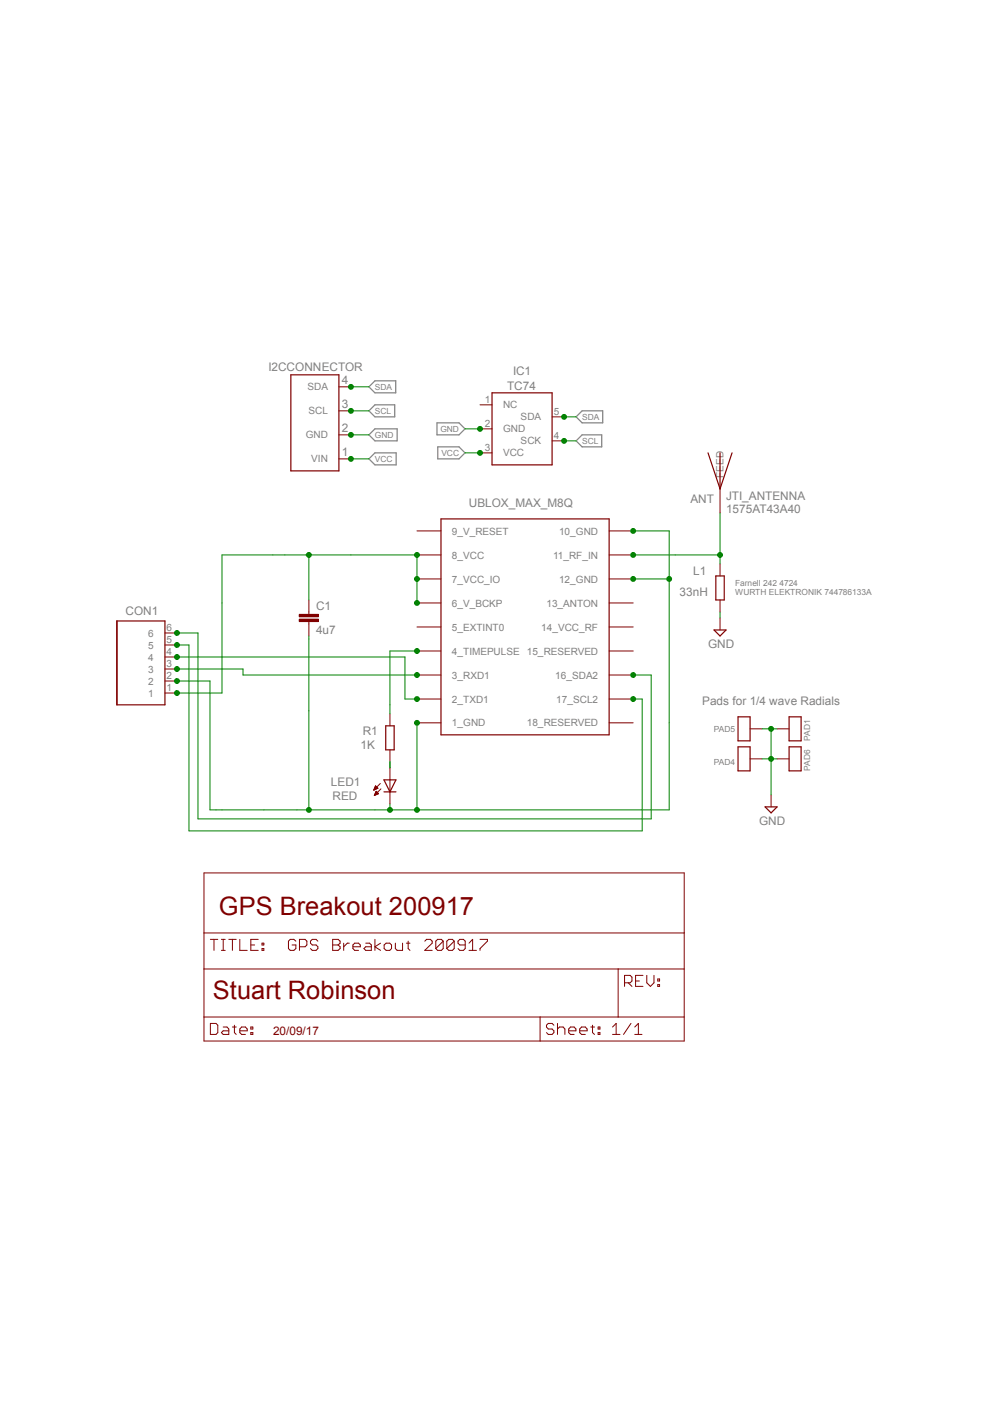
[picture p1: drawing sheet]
<svg xmlns="http://www.w3.org/2000/svg" width="210mm" height="297mm" viewBox="0 0 210 297" stroke-linecap="round" stroke-linejoin="round" font-family="sans-serif">
<path d="M78 97.1l1.3-1.3h4.5v2.5h-4.5zM78 86.9l1.3-1.3h4.2v2.6h-4.2zM78 81.8l1.3-1.2h4.4v2.5h-4.4zM78 92l1.3-1.3h4.7v2.6h-4.7zM92.4 89.5h4.7l1.2 1.2-1.2 1.3h-4.7zM92.6 94.5h4.5l1.2 1.3-1.2 1.3h-4.5zM121.8 93.3l1.3-1.3h4.2v2.5h-4.2zM121.8 88.2l1.3-1.3h4.4v2.6h-4.4z" fill="none" stroke="#808080" stroke-width=".25"/>
<g fill="none" stroke="#800000" stroke-width=".21">
<path d="M88.2 112.3h5.1M88.2 117.4h5.1M128.8 112.3h5.1M128.8 117.4h5.1M152.3 119.3v2.5M65.3 129.5v.5M65.3 131.5v.5M88.2 122.5h5.1M88.2 127.6h5.1M88.2 132.6h5.1M88.2 137.7h5.1M128.8 122.5h5.1"/>
<path d="M128.8 127.6h5.1M128.8 132.6h5.1M128.8 137.7h5.1M152.3 126.9v2.6M152.3 130.7v2.6M82.5 151v2.5M82.5 158.6v2.6M88.2 142.8h5.1M88.2 147.9h5.1M88.2 152.9h5.1M128.8 142.8h5.1M128.8 147.9h5.1"/>
<path d="M128.8 152.9h5.1M79.1 167.1h.1M79.1 167h.3M79.2 166.9h.4M79.2 166.8h.6M79.2 168.2h.1M79.2 166.7h.7M79.2 166.6h.6M79.2 168.1h.3M79.3 166.5h.4M79.3 168.1h.4M79.3 166.5h.3"/>
<path d="M79.3 168h.6M79.3 167.9h.7M79.4 166.4h.1M79.4 167.8h.5M79.4 166.2l.5 .6-.9 .3zM79.4 166.3h.1M79.4 167.7h.4M79.5 167.6h.3M79.5 167.5h.2M79.5 167.4l.6 .5-.9 .4zM79.5 167.4h.1M80.4 165.7l-1.4 1.4"/>
<path d="M80.6 166.9l-1.4 1.4M82.5 162.4v7.7"/>
</g>
<path d="M93.3 109.8h35.5v45.6h-35.5zM151 133.3h2.5l-1.2 1.2zM151.4 121.8h1.8v5.1h-1.8zM81.6 153.5h1.8v5.1h-1.8zM81.2 165h2.5l-1.2 2.5zM81.2 167.5h2.5" fill="none" stroke="#800000" stroke-width=".25"/>
<path d="M63.3 131h4.1v.5h-4.1z" fill-rule="evenodd" fill="#800000"/>
<path d="M63.3 131h4.1v.5h-4.1z" fill="none" stroke="#800000" stroke-width=".21"/>
<path d="M63.3 130h4.1v.5h-4.1z" fill-rule="evenodd" fill="#800000"/>
<g fill="none" stroke="#800000" stroke-width=".21">
<path d="M71.7 92h2.5M71.7 86.9h2.5M71.7 81.8h2.5M71.7 97.1h2.5M101.5 85.6h2.6M101.5 90.7h2.6M101.5 95.8h2.6M116.8 93.3h2.5M116.8 88.2h2.5M152.3 103.4v5.1M34.9 139h2.5M34.9 136.4h2.5"/>
<path d="M34.9 133.9h2.5M63.3 130h4.1v.5h-4.1zM65.3 126.9v2.6M65.3 132v2.5M34.9 146.6h2.5M34.9 144.1h2.5M34.9 141.5h2.5M158.6 154.2h2.6M164.3 154.2h2.6M158.6 160.5h2.6M163.1 168.1v2.6M164.3 160.5h2.6"/>
<path d="M43.1 184.7h101.6v35.5h-101.6zM43.1 197.4h101.6M44.5 198.7h1.6M45.3 198.7v2.3M46.8 198.7h.8M47.2 198.7v2.3M48.4 198.7h1.6M49.1 198.7v2.3M50.7 198.7v2.3h1.6M53 199.9h.8M54.6 198.7h-1.6v2.3h1.6M55.4 199.5h.4v.4h-.4z"/>
<path d="M62.6 199.1l-.5-.4h-.7l-.4 .4v1.6l.4 .3h.7l.5-.3v-.8h-.8M67.2 199.1l-.4-.4h-.8l-.3 .4v.4l.3 .4h.8l.4 .4v.4l-.4 .3h-.8l-.3-.3M70.4 198.7h1.1l.4 .4v.4l-.4 .4 .4 .4v.4l-.4 .3h-1.1zM70.4 199.9h1.1M72.7 199.5v1.5M73.9 199.5h-.5l-.7 .8M77.3 199.5h.8l.4 .4v1.1h-1.2l-.3-.3 .3-.4h1.2M79.3 198.7v2.3M80.5 199.5l-1.2 .8 1.2 .7M81.2 199.9l.5-.4h.7l.4 .4v.8l-.4 .3h-.7l-.5-.3zM83.6 199.5v1.2l.4 .3h1.1v-1.5M85.9 199.5h.8"/>
<path d="M86.3 199.1v1.6l.4 .3M89.8 199.1l.4-.4h.8l.4 .4v.4l-1.6 1.5h1.6M93.7 199.1l-.4-.4h-.8l-.3 .4v1.6M93.7 199.1v1.6l-.4 .3h-.8l-.3-.3M93.7 199.1l-1.5 1.6M96.1 199.1l-.4-.4h-.8l-.4 .4v1.6M96.1 199.1v1.6l-.4 .3h-.8l-.4-.3M96.1 199.1l-1.6 1.6M98.4 199.9h-1.2l-.3-.4v-.4l.3-.4h.8l.4 .4v1.6l-.4 .3h-.8l-.3-.3M99.2 199.5l.7-.8v2.3M101.5 198.7h1.6v.4l-1.6 1.6v.3M43.1 205h101.6"/>
<path d="M43.1 215.1h101.6M44.5 216.5h1.2l.4 .4v1.5l-.4 .4h-1.2zM46.8 201h.8M47.2 217.3h.8l.4 .4v1.1h-1.2l-.4-.4 .4-.3h1.2M49.1 217.3h.9M49.6 216.9v1.5l.4 .4M50.7 218.1h1.6v-.4l-.4-.4h-.8l-.4 .4v.7l.4 .4h.8M53 218.4h.5v.4h-.5zM53 217.3h.5v.4h-.5zM55.4 200.7h.4v.3h-.4zM63.3 200.3h1.2l.4-.4v-.8l-.4-.4h-1.2v2.3M74.6 200.3h1.6v-.4l-.4-.4h-.8l-.4 .4v.8l.4 .3h.8"/>
<path d="M99.2 201h1.6M114.2 215.1v5.1M117.1 216.9l-.3-.4h-.8l-.4 .4v.4l.4 .4h.8l.3 .4v.3l-.3 .4h-.8l-.4-.4M117.9 217.7l.4-.4h.8l.4 .4v1.1M117.9 216.5v2.3M120.3 218.1h1.5v-.4l-.4-.4h-.8l-.3 .4v.7l.3 .4h.8M122.6 218.1h1.6v-.4l-.4-.4h-.8l-.4 .4v.7l.4 .4h.8M124.9 217.3h.8M125.3 216.9v1.5l.4 .4M126.5 218.4h.4v.4h-.4zM126.5 217.3h.4v.4h-.4zM129.5 218.8h1.6"/>
<path d="M129.5 217.3l.8-.8v2.3M130.7 205v10.1M132.1 207.9h1.2l.3-.4v-.8l-.3-.4h-1.2v2.4M132.8 207.9l.8 .8M133.4 216.5l-1.5 2.3M134.2 218.8h1.6M134.2 217.3l.8-.8v2.3M134.4 207.5h.8M136 206.3h-1.6v2.4h1.6M136.8 206.3v1.6l.7 .8 .8-.8v-1.6M139.1 208.3h.4v.4h-.4zM139.1 207.1h.4v.4h-.4z"/>
</g>
<path d="M61.5 79.3h10.2v20.3h-10.2zM104.1 83.1h12.7v15.2h-12.7zM149.7 95.8l2.6 7.6M152.3 95.8v7.6M154.8 95.8l-2.5 7.6M24.7 131.4h10.2v17.7h-10.2zM156.1 158h2.5v5.1h-2.5zM156.1 151.6h2.5v5.1h-2.5zM166.9 158h2.5v5.1h-2.5zM166.9 151.6h2.5v5.1h-2.5zM161.8 170.7h2.5l-1.2 1.3z" fill="none" stroke="#800000" stroke-width=".25"/>
<circle cx="88.2" cy="137.7" r=".51" fill="#008000"/>
<g fill="none" stroke="#008000" stroke-width=".21">
<path d="M60.2 117.4h4.5M88.2 137.7h-5.7v13.3"/>
<circle cx="88.2" cy="137.7" r=".51"/>
</g>
<circle cx="88.2" cy="117.4" r=".51" fill="#008000"/>
<g fill="none" stroke="#008000" stroke-width=".21">
<path d="M64.7 117.4h23.5M65.3 117.4v9.5"/>
<circle cx="88.2" cy="117.4" r=".51"/>
</g>
<circle cx="65.3" cy="117.4" r=".51" fill="#008000"/>
<g fill="none" stroke="#008000" stroke-width=".21">
<path d="M60.2 117.4h-13.3v29.2h-9.5M88.2 117.4v5.1"/>
<circle cx="65.3" cy="117.4" r=".51"/>
</g>
<circle cx="88.2" cy="122.5" r=".51" fill="#008000"/>
<g fill="none" stroke="#008000" stroke-width=".21">
<path d="M88.2 122.5v5.1"/>
<circle cx="88.2" cy="122.5" r=".51"/>
</g>
<circle cx="88.2" cy="127.6" r=".51" fill="#008000"/>
<circle cx="88.2" cy="127.6" r=".51" fill="none" stroke="#008000" stroke-width=".21"/>
<circle cx="37.4" cy="146.6" r=".51" fill="#008000"/>
<g fill="none" stroke="#008000" stroke-width=".21">
<path d="M98.3 95.8h3.2"/>
<circle cx="37.4" cy="146.6" r=".51"/>
</g>
<circle cx="101.5" cy="95.8" r=".51" fill="#008000"/>
<g fill="none" stroke="#008000" stroke-width=".21">
<path d="M74.2 97.1h3.8"/>
<circle cx="101.5" cy="95.8" r=".51"/>
</g>
<circle cx="74.2" cy="97.1" r=".51" fill="#008000"/>
<g fill="none" stroke="#008000" stroke-width=".21">
<path d="M37.4 141.5h14v1.3h36.8"/>
<circle cx="74.2" cy="97.1" r=".51"/>
</g>
<circle cx="88.2" cy="142.8" r=".51" fill="#008000"/>
<circle cx="88.2" cy="142.8" r=".51" fill="none" stroke="#008000" stroke-width=".21"/>
<circle cx="37.4" cy="141.5" r=".51" fill="#008000"/>
<g fill="none" stroke="#008000" stroke-width=".21">
<path d="M37.4 139h48.2v8.9h2.6"/>
<circle cx="37.4" cy="141.5" r=".51"/>
</g>
<circle cx="88.2" cy="147.9" r=".51" fill="#008000"/>
<circle cx="88.2" cy="147.9" r=".51" fill="none" stroke="#008000" stroke-width=".21"/>
<circle cx="37.4" cy="139" r=".51" fill="#008000"/>
<g fill="none" stroke="#008000" stroke-width=".21">
<path d="M37.4 136.4h2.6v39.4h95.8v-27.9h-1.9"/>
<circle cx="37.4" cy="139" r=".51"/>
</g>
<circle cx="133.9" cy="147.9" r=".51" fill="#008000"/>
<circle cx="133.9" cy="147.9" r=".51" fill="none" stroke="#008000" stroke-width=".21"/>
<circle cx="37.4" cy="136.4" r=".51" fill="#008000"/>
<g fill="none" stroke="#008000" stroke-width=".21">
<path d="M119.3 93.3h2.5"/>
<circle cx="37.4" cy="136.4" r=".51"/>
</g>
<circle cx="119.3" cy="93.3" r=".51" fill="#008000"/>
<g fill="none" stroke="#008000" stroke-width=".21">
<path d="M74.2 86.9h3.8"/>
<circle cx="119.3" cy="93.3" r=".51"/>
</g>
<circle cx="74.2" cy="86.9" r=".51" fill="#008000"/>
<g fill="none" stroke="#008000" stroke-width=".21">
<path d="M37.4 133.9h4.5v39.3h95.8v-30.4h-3.8"/>
<circle cx="74.2" cy="86.9" r=".51"/>
</g>
<circle cx="133.9" cy="142.8" r=".51" fill="#008000"/>
<circle cx="133.9" cy="142.8" r=".51" fill="none" stroke="#008000" stroke-width=".21"/>
<circle cx="37.4" cy="133.9" r=".51" fill="#008000"/>
<g fill="none" stroke="#008000" stroke-width=".21">
<path d="M119.3 88.2h2.5"/>
<circle cx="37.4" cy="133.9" r=".51"/>
</g>
<circle cx="119.3" cy="88.2" r=".51" fill="#008000"/>
<g fill="none" stroke="#008000" stroke-width=".21">
<path d="M74.2 81.8h3.8"/>
<circle cx="119.3" cy="88.2" r=".51"/>
</g>
<circle cx="74.2" cy="81.8" r=".51" fill="#008000"/>
<g fill="none" stroke="#008000" stroke-width=".21">
<path d="M133.9 112.3h7.6v59h-76.2M133.9 122.5h7.6M88.2 152.9v18.4M82.5 161.2v1.2"/>
<circle cx="74.2" cy="81.8" r=".51"/>
</g>
<circle cx="88.2" cy="152.9" r=".51" fill="#008000"/>
<circle cx="88.2" cy="152.9" r=".51" fill="none" stroke="#008000" stroke-width=".21"/>
<circle cx="133.9" cy="112.3" r=".51" fill="#008000"/>
<circle cx="133.9" cy="112.3" r=".51" fill="none" stroke="#008000" stroke-width=".21"/>
<circle cx="133.9" cy="122.5" r=".51" fill="#008000"/>
<circle cx="133.9" cy="122.5" r=".51" fill="none" stroke="#008000" stroke-width=".21"/>
<circle cx="88.2" cy="171.3" r=".51" fill="#008000"/>
<g fill="none" stroke="#008000" stroke-width=".21">
<path d="M62.8 171.3h2.5"/>
<circle cx="88.2" cy="171.3" r=".51"/>
</g>
<circle cx="141.5" cy="122.5" r=".51" fill="#008000"/>
<g fill="none" stroke="#008000" stroke-width=".21">
<path d="M65.3 134.5v15.9M55.8 171.3h7"/>
<circle cx="141.5" cy="122.5" r=".51"/>
</g>
<circle cx="65.3" cy="171.3" r=".51" fill="#008000"/>
<g fill="none" stroke="#008000" stroke-width=".21">
<path d="M37.4 144.1h7v27.2h11.4M65.3 150.4v20.9M82.5 170.1v1.2"/>
<circle cx="65.3" cy="171.3" r=".51"/>
</g>
<circle cx="82.5" cy="171.3" r=".51" fill="#008000"/>
<circle cx="82.5" cy="171.3" r=".51" fill="none" stroke="#008000" stroke-width=".21"/>
<circle cx="37.4" cy="144.1" r=".51" fill="#008000"/>
<g fill="none" stroke="#008000" stroke-width=".21">
<path d="M152.3 129.5v1.2M161.2 160.5h3.1M163.1 160.5v7.6"/>
<circle cx="37.4" cy="144.1" r=".51"/>
</g>
<circle cx="163.1" cy="160.5" r=".51" fill="#008000"/>
<g fill="none" stroke="#008000" stroke-width=".21">
<path d="M161.2 154.2h3.1M163.1 154.2v6.3"/>
<circle cx="163.1" cy="160.5" r=".51"/>
</g>
<circle cx="163.1" cy="154.2" r=".51" fill="#008000"/>
<g fill="none" stroke="#008000" stroke-width=".21">
<path d="M98.3 90.7h3.2"/>
<circle cx="163.1" cy="154.2" r=".51"/>
</g>
<circle cx="101.5" cy="90.7" r=".51" fill="#008000"/>
<g fill="none" stroke="#008000" stroke-width=".21">
<path d="M74.2 92h3.8"/>
<circle cx="101.5" cy="90.7" r=".51"/>
</g>
<circle cx="74.2" cy="92" r=".51" fill="#008000"/>
<g fill="none" stroke="#008000" stroke-width=".21">
<path d="M133.9 117.4h8.9"/>
<circle cx="74.2" cy="92" r=".51"/>
</g>
<circle cx="133.9" cy="117.4" r=".51" fill="#008000"/>
<g fill="none" stroke="#008000" stroke-width=".21">
<path d="M142.8 117.4h9.5M152.3 108.5v10.8"/>
<circle cx="133.9" cy="117.4" r=".51"/>
</g>
<circle cx="152.3" cy="117.4" r=".51" fill="#008000"/>
<circle cx="152.3" cy="117.4" r=".51" fill="none" stroke="#008000" stroke-width=".21"/>
<g font-size="5.4" fill="#800000">
<text x="46.3" y="193.5">GPS Breakout 200917</text>
<text x="45" y="211.3">Stuart Robinson</text>
</g>
<g font-size="2.5" fill="#808080">
<text x="56.8" y="78.6">I2CCONNECTOR</text>
<text x="72.3" y="81.2">4</text>
<text x="107.2" y="82.5">TC74</text>
<text x="108.5" y="79.3">IC1</text>
<text x="72.3" y="86.3">3</text>
<text x="72.3" y="91.4">2</text>
<text x="72.3" y="96.4">1</text>
<text x="99.1" y="107.2">UBLOX_MAX_M8Q</text>
<text x="146" y="106.5">ANT</text>
<text x="153.5" y="105.8">JTI_ANTENNA</text>
<text x="153.5" y="108.5">1575AT43A40</text>
<text x="146.6" y="121.6">L1</text>
<text x="26.5" y="130">CON1</text>
<text x="66.8" y="129.1">C1</text>
<text x="143.7" y="126">33nH</text>
<text x="66.8" y="134.2">4u7</text>
<text x="149.7" y="137.1">GND</text>
<text x="148.5" y="149.1">Pads for 1/4 wave Radials</text>
<text x="76.7" y="155.6">R1</text>
<text x="76.2" y="158.4">1K</text>
<text x="70" y="166.4">LED1</text>
<text x="70.3" y="169.3">RED</text>
<text x="160.5" y="174.5">GND</text>
</g>
<text font-size="2.5" fill="#800000" x="57.7" y="218.9">20/09/17</text>
<g font-size="2.1" fill="#808080">
<text x="65" y="82.6">SDA</text>
<text x="65.2" y="87.7">SCL</text>
<text x="102.5" y="85.3">1</text>
<text x="106.4" y="86.4">NC</text>
<text x="110.1" y="88.9">SDA</text>
<text x="117.1" y="87.8">5</text>
<text x="64.6" y="92.8">GND</text>
<text x="102.5" y="90.4">2</text>
<text x="102.5" y="95.5">3</text>
<text x="106.4" y="91.5">GND</text>
<text x="110.1" y="94">SCK</text>
<text x="117.1" y="92.9">4</text>
<text x="65.8" y="97.8">VIN</text>
<text x="106.4" y="96.6">VCC</text>
<text x="153" y="101.1" transform="rotate(-90 153 101.1)">FEED</text>
<text x="95.6" y="113.1">9_V_RESET</text>
<text x="118.2" y="113.1">10_GND</text>
<text x="95.6" y="118.2">8_VCC</text>
<text x="117" y="118.2">11_RF_IN</text>
<text x="95.6" y="123.2">7_VCC_IO</text>
<text x="118.2" y="123.2">12_GND</text>
<text x="95.6" y="128.3">6_V_BCKP</text>
<text x="115.6" y="128.3">13_ANTON</text>
<text x="31.4" y="137.2">5</text>
<text x="31.4" y="134.7">6</text>
<text x="35.2" y="136.1">5</text>
<text x="35.2" y="133.5">6</text>
<text x="95.6" y="133.4">5_EXTINT0</text>
<text x="114.5" y="133.4">14_VCC_RF</text>
<text x="31.4" y="142.3">3</text>
<text x="31.4" y="139.7">4</text>
<text x="35.2" y="143.7">2</text>
<text x="35.2" y="141.1">3</text>
<text x="35.2" y="138.6">4</text>
<text x="95.6" y="138.5">4_TIMEPULSE</text>
<text x="95.6" y="143.6">3_RXD1</text>
<text x="111.4" y="138.5">15_RESERVED</text>
<text x="117.4" y="143.6">16_SDA2</text>
<text x="31.4" y="147.4">1</text>
<text x="31.4" y="144.8">2</text>
<text x="35.2" y="146.2">1</text>
<text x="95.6" y="148.6">2_TXD1</text>
<text x="117.6" y="148.6">17_SCL2</text>
<text x="95.6" y="153.7">1_GND</text>
<text x="111.4" y="153.7">18_RESERVED</text>
</g>
<g font-size="1.8" fill="#808080">
<text x="79.3" y="82.5">SDA</text>
<text x="79.3" y="87.5">SCL</text>
<text x="123.1" y="88.8">SDA</text>
<text x="79.3" y="92.6">GND</text>
<text x="93.1" y="91.4">GND</text>
<text x="123.1" y="93.9">SCL</text>
<text x="79.3" y="97.7">VCC</text>
<text x="93.3" y="96.4">VCC</text>
<text x="155.4" y="124">Farnell 242 4724</text>
<text x="155.4" y="125.9">WURTH ELEKTRONIK 744786133A</text>
<text x="151" y="154.8">PAD5</text>
<text x="151" y="161.8">PAD4</text>
<text x="171.3" y="156.7" transform="rotate(-90 171.3 156.7)">PAD1</text>
<text x="171.3" y="163.1" transform="rotate(-90 171.3 163.1)">PAD6</text>
</g>
</svg>
